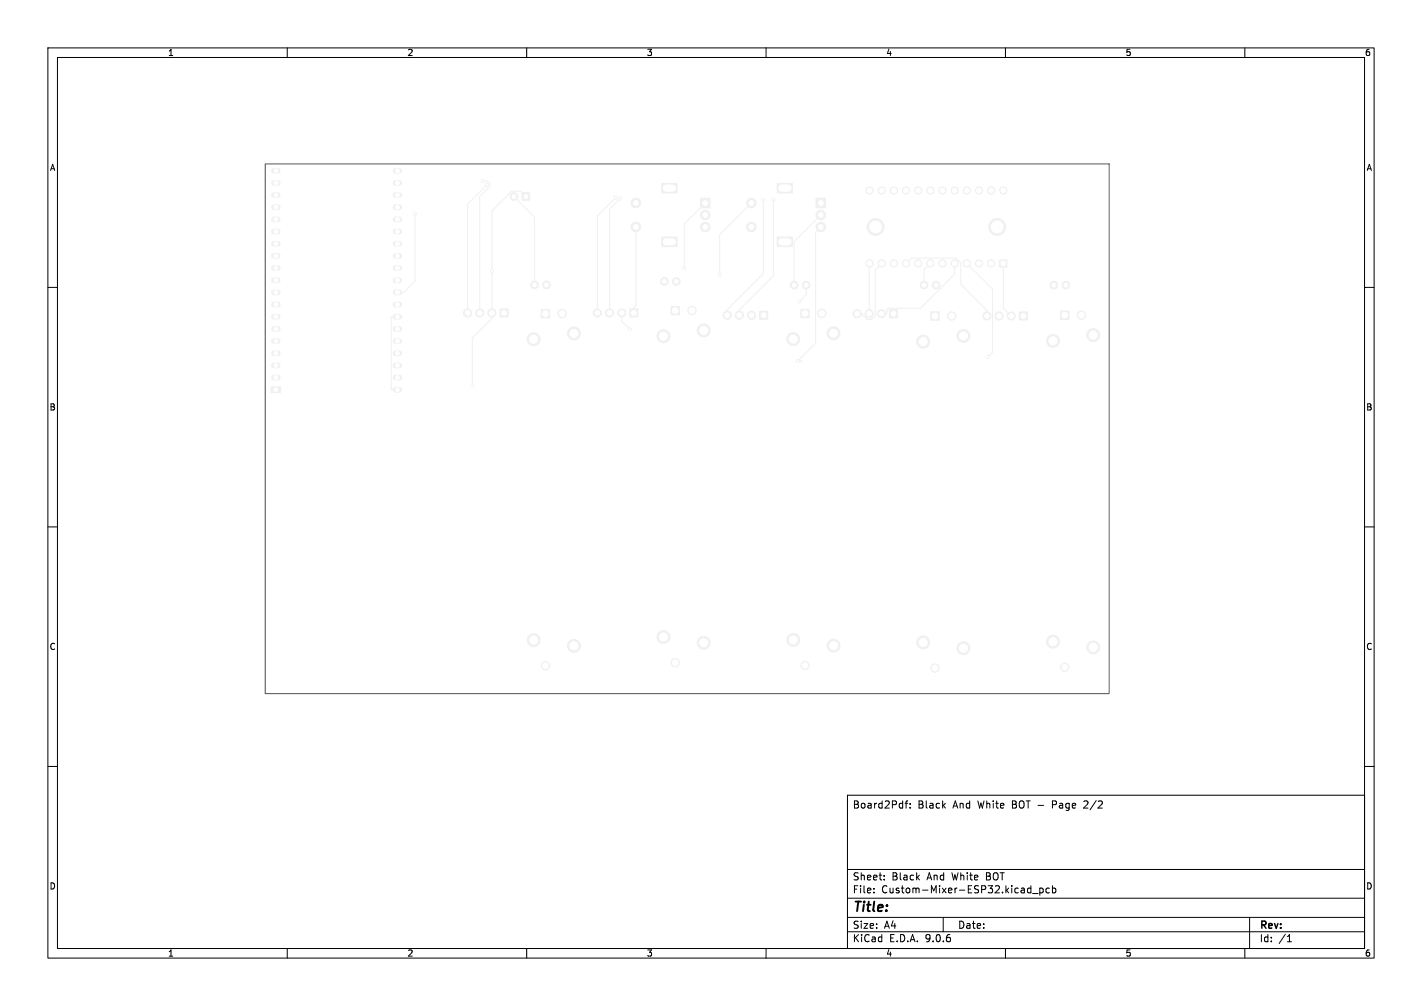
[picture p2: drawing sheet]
<svg xmlns="http://www.w3.org/2000/svg" width="297mm" height="210mm" viewBox="0 0 297 210" stroke-linecap="round" stroke-linejoin="round" font-family="sans-serif">
<g fill="#f0f0f0" stroke="#f0f0f0" stroke-width=".21">
<path d="M208.8 54.2h1.5v1.6h-1.5z"/>
<path d="M194.4 65.1h1.7v1.7h-1.7z"/>
<path d="M167.3 64.6h1.7v1.7h-1.7z"/>
<path d="M104.4 64.5h1.7v1.7h-1.7z"/>
<path d="M131.5 64.5h1.7v1.7h-1.7z"/>
<path d="M140.2 64h1.7v1.7h-1.7z"/>
<path d="M56.6 80.8h2v1.2h-2z"/>
<path d="M221.5 64.9h1.8v1.8h-1.8z"/>
<path d="M113 64.6h1.8v1.7h-1.8z"/>
<path d="M170.4 41.4h2v2h-2z"/>
<path d="M162.3 38.3h3.2v2h-3.2z"/>
<path d="M162.3 49.5h3.2v2h-3.2z"/>
<path d="M109.1 40.3h1.5v1.5h-1.5z"/>
<path d="M146.3 41.4h2v2h-2z"/>
<path d="M138.2 38.3h3.2v2h-3.2z"/>
<path d="M138.2 49.5h3.2v2h-3.2z"/>
<path d="M212.9 65.1h1.7v1.7h-1.7z"/>
<path d="M185.8 64.6h1.7v1.7h-1.7z"/>
<path d="M158.7 65h1.7v1.7h-1.7z"/>
<circle cx="207" cy="55" r=".75"/>
<circle cx="204.5" cy="55" r=".75"/>
<circle cx="201.9" cy="55" r=".75"/>
<circle cx="199.4" cy="55" r=".75"/>
<circle cx="196.9" cy="55" r=".75"/>
<circle cx="194.3" cy="55" r=".75"/>
<circle cx="191.8" cy="55" r=".75"/>
<circle cx="189.2" cy="55" r=".75"/>
<circle cx="186.7" cy="55" r=".75"/>
<circle cx="184.2" cy="55" r=".75"/>
<circle cx="181.6" cy="55" r=".75"/>
<circle cx="181.6" cy="39.8" r=".75"/>
<circle cx="184.2" cy="39.8" r=".75"/>
<circle cx="186.7" cy="39.8" r=".75"/>
<circle cx="189.2" cy="39.8" r=".75"/>
<circle cx="191.8" cy="39.8" r=".75"/>
<circle cx="194.3" cy="39.8" r=".75"/>
<circle cx="196.9" cy="39.8" r=".75"/>
<circle cx="199.4" cy="39.8" r=".75"/>
<circle cx="201.9" cy="39.8" r=".75"/>
<circle cx="204.5" cy="39.8" r=".75"/>
<circle cx="207" cy="39.8" r=".75"/>
<circle cx="209.6" cy="39.8" r=".75"/>
<circle cx="208.3" cy="47.4" r="1.76"/>
<circle cx="182.9" cy="47.4" r="1.76"/>
<circle cx="168.4" cy="59.5" r=".8"/>
<circle cx="165.9" cy="59.5" r=".8"/>
<circle cx="198.8" cy="66" r=".87"/>
<circle cx="195.3" cy="139.5" r=".87"/>
<circle cx="201.2" cy="70.1" r="1.35"/>
<circle cx="192.8" cy="71.3" r="1.35"/>
<circle cx="192.8" cy="134.1" r="1.35"/>
<circle cx="201.2" cy="135.3" r="1.35"/>
<circle cx="171.6" cy="65.4" r=".87"/>
<circle cx="168.1" cy="138.9" r=".87"/>
<circle cx="174.1" cy="69.6" r="1.35"/>
<circle cx="165.7" cy="70.8" r="1.35"/>
<circle cx="165.7" cy="133.6" r="1.35"/>
<circle cx="174.1" cy="134.8" r="1.35"/>
<circle cx="102.7" cy="65.3" r=".85"/>
<circle cx="100.2" cy="65.3" r=".85"/>
<circle cx="97.7" cy="65.3" r=".85"/>
<circle cx="129.9" cy="65.3" r=".85"/>
<circle cx="127.3" cy="65.3" r=".85"/>
<circle cx="124.8" cy="65.3" r=".85"/>
<circle cx="144.5" cy="64.8" r=".87"/>
<circle cx="141" cy="138.3" r=".87"/>
<circle cx="147" cy="69" r="1.35"/>
<circle cx="138.6" cy="70.2" r="1.35"/>
<circle cx="138.6" cy="133" r="1.35"/>
<circle cx="147" cy="134.2" r="1.35"/>
<circle cx="225.9" cy="65.8" r=".87"/>
<circle cx="222.4" cy="139.3" r=".87"/>
<circle cx="228.3" cy="69.9" r="1.35"/>
<circle cx="219.9" cy="71.1" r="1.35"/>
<circle cx="219.9" cy="133.9" r="1.35"/>
<circle cx="228.3" cy="135.1" r="1.35"/>
<circle cx="222.6" cy="59.5" r=".8"/>
<circle cx="220.1" cy="59.5" r=".8"/>
<circle cx="141.3" cy="58.8" r=".8"/>
<circle cx="138.8" cy="58.8" r=".8"/>
<circle cx="195.5" cy="59.5" r=".8"/>
<circle cx="193" cy="59.5" r=".8"/>
<circle cx="117.4" cy="65.5" r=".87"/>
<circle cx="113.9" cy="139" r=".87"/>
<circle cx="119.9" cy="69.6" r="1.35"/>
<circle cx="111.5" cy="70.8" r="1.35"/>
<circle cx="111.5" cy="133.6" r="1.35"/>
<circle cx="119.9" cy="134.8" r="1.35"/>
<circle cx="171.4" cy="47.4" r="1"/>
<circle cx="171.4" cy="44.9" r="1"/>
<circle cx="156.9" cy="47.4" r="1"/>
<circle cx="156.9" cy="42.4" r="1"/>
<circle cx="107.3" cy="41" r=".8"/>
<circle cx="147.3" cy="47.4" r="1"/>
<circle cx="147.3" cy="44.9" r="1"/>
<circle cx="132.8" cy="47.4" r="1"/>
<circle cx="132.8" cy="42.4" r="1"/>
<circle cx="211.2" cy="66" r=".85"/>
<circle cx="208.7" cy="66" r=".85"/>
<circle cx="206.1" cy="66" r=".85"/>
<circle cx="114.1" cy="59.5" r=".8"/>
<circle cx="111.6" cy="59.5" r=".8"/>
<circle cx="184.1" cy="65.5" r=".85"/>
<circle cx="181.5" cy="65.5" r=".85"/>
<circle cx="179" cy="65.5" r=".85"/>
<circle cx="157" cy="65.8" r=".85"/>
<circle cx="154.4" cy="65.8" r=".85"/>
<circle cx="151.9" cy="65.8" r=".85"/>
<circle cx="167" cy="62.9" r=".3"/>
<circle cx="98.7" cy="80.4" r=".3"/>
<circle cx="131.6" cy="68.7" r=".3"/>
<circle cx="102.7" cy="56.6" r=".3"/>
<circle cx="159.4" cy="41.8" r=".3"/>
<circle cx="161.6" cy="41.6" r=".3"/>
<circle cx="128.6" cy="41.3" r=".3"/>
<circle cx="129.5" cy="41.5" r=".3"/>
<circle cx="101.6" cy="38.6" r=".3"/>
<circle cx="100.8" cy="37.8" r=".3"/>
<circle cx="142.9" cy="56" r=".3"/>
<circle cx="86.7" cy="44.6" r=".3"/>
<circle cx="166.6" cy="75.4" r=".3"/>
<circle cx="150.3" cy="57.4" r=".3"/>
<circle cx="206.3" cy="74.5" r=".3"/>
</g>
<g fill="none" stroke="#f0f0f0" stroke-width="1.2">
<path d="M57.2 38.2h.8M57.2 35.6h.8M82.6 38.2h.8M82.6 35.6h.8M57.2 58.5h.8M57.2 56h.8M57.2 53.4h.8M57.2 50.9h.8M57.2 48.3h.8M57.2 45.8h.8M57.2 43.3h.8M57.2 40.7h.8"/>
<path d="M82.6 58.5h.8M82.6 56h.8M82.6 53.4h.8M82.6 50.9h.8M82.6 48.3h.8M82.6 45.8h.8M82.6 43.3h.8M82.6 40.7h.8M57.2 78.8h.8M57.2 76.3h.8M57.2 73.7h.8M57.2 71.2h.8"/>
<path d="M57.2 68.7h.8M57.2 66.1h.8M57.2 63.6h.8M57.2 61h.8M82.6 78.8h.8M82.6 76.3h.8M82.6 73.7h.8M82.6 71.2h.8M82.6 68.7h.8M82.6 66.1h.8M82.6 63.6h.8M82.6 61h.8"/>
<path d="M82.6 81.4h.8"/>
</g>
<g fill="none" stroke="#f0f0f0" stroke-width=".21">
<path d="M100.8 37.8h.9l.6 .5v.7l-2.1 2v24.3M101.6 38.6l-3.9 4v22.7M86.7 44.6v14.1l-2.4 2.3h-1.3M107.3 41l4.3 4.3v14.2M109.8 41l-1.1-1.1h-1.8l-4.2 4.1v22.5l-4 4.1v9.8M128.6 41.3l-3.8 3.8v20.2M129.5 41.5l-2.2 2.1v21.7M132.8 47.4v16.4l-.4 .4v1.1M147.3 42.4l-4.4 4.4v9.2M156.9 42.4l-6.6 6.6v8.4M159.4 41.8v15.3l-7.5 7.6v1.1M161.6 41.6v15.9l-7.2 7.2v1.1"/>
<path d="M168.4 59.5v2.1l-1.4 1.3M171.4 44.9l-5.5 5.5v9.1M171.4 47.4l-1 1.1v23.1l-3.8 3.8h.9M181.6 55l-.1 10.5M184.2 55l-1.4 1.3v9.6l-.8 .8h-.9l-1-.9v-.3h-1.1M189.2 55l1.1-1.1h9.5l.9 .9v4.5l5.4 5.5v1.2M194.3 55l-1.3 1.3v3.2M199.4 55v2.2l-7.1 7.1h-6.7l-.4 .4v.8h-1.1M201.9 55l5.4 5.4v13.2l-1 .9M209.6 55v9.3l1.6 1.7M83 66.1h-1.3v15.3h1.3M129.9 65.3v1.7l1.7 1.7"/>
</g>
<g fill="#fff" stroke="#fff" stroke-width=".21">
<circle cx="167" cy="62.9" r=".15"/>
<circle cx="98.7" cy="80.4" r=".15"/>
<circle cx="131.6" cy="68.7" r=".15"/>
<circle cx="102.7" cy="56.6" r=".15"/>
<circle cx="159.4" cy="41.8" r=".15"/>
<circle cx="161.6" cy="41.6" r=".15"/>
<circle cx="128.6" cy="41.3" r=".15"/>
<circle cx="129.5" cy="41.5" r=".15"/>
<circle cx="101.6" cy="38.6" r=".15"/>
<circle cx="100.8" cy="37.8" r=".15"/>
<circle cx="142.9" cy="56" r=".15"/>
<circle cx="86.7" cy="44.6" r=".15"/>
<circle cx="166.6" cy="75.4" r=".15"/>
<circle cx="150.3" cy="57.4" r=".15"/>
<circle cx="206.3" cy="74.5" r=".15"/>
<circle cx="209.6" cy="55" r=".5"/>
<circle cx="207" cy="55" r=".5"/>
<circle cx="204.5" cy="55" r=".5"/>
<circle cx="201.9" cy="55" r=".5"/>
<circle cx="199.4" cy="55" r=".5"/>
<circle cx="196.9" cy="55" r=".5"/>
<circle cx="194.3" cy="55" r=".5"/>
<circle cx="191.8" cy="55" r=".5"/>
<circle cx="189.2" cy="55" r=".5"/>
<circle cx="186.7" cy="55" r=".5"/>
<circle cx="184.2" cy="55" r=".5"/>
<circle cx="181.6" cy="55" r=".5"/>
<circle cx="181.6" cy="39.8" r=".5"/>
<circle cx="184.2" cy="39.8" r=".5"/>
<circle cx="186.7" cy="39.8" r=".5"/>
<circle cx="189.2" cy="39.8" r=".5"/>
<circle cx="191.8" cy="39.8" r=".5"/>
<circle cx="194.3" cy="39.8" r=".5"/>
<circle cx="196.9" cy="39.8" r=".5"/>
<circle cx="199.4" cy="39.8" r=".5"/>
<circle cx="201.9" cy="39.8" r=".5"/>
<circle cx="204.5" cy="39.8" r=".5"/>
<circle cx="207" cy="39.8" r=".5"/>
<circle cx="209.6" cy="39.8" r=".5"/>
<circle cx="208.3" cy="47.4" r="1.25"/>
<circle cx="182.9" cy="47.4" r="1.25"/>
<circle cx="168.4" cy="59.5" r=".4"/>
<circle cx="165.9" cy="59.5" r=".4"/>
<circle cx="195.3" cy="66" r=".6"/>
<circle cx="198.8" cy="66" r=".6"/>
<circle cx="195.3" cy="139.5" r=".6"/>
<circle cx="201.2" cy="70.1" r=".85"/>
<circle cx="192.8" cy="71.3" r=".85"/>
<circle cx="192.8" cy="134.1" r=".85"/>
<circle cx="201.2" cy="135.3" r=".85"/>
<circle cx="168.1" cy="65.4" r=".6"/>
<circle cx="171.6" cy="65.4" r=".6"/>
<circle cx="168.1" cy="138.9" r=".6"/>
<circle cx="174.1" cy="69.6" r=".85"/>
<circle cx="165.7" cy="70.8" r=".85"/>
<circle cx="165.7" cy="133.6" r=".85"/>
<circle cx="174.1" cy="134.8" r=".85"/>
<circle cx="105.3" cy="65.3" r=".5"/>
<circle cx="102.7" cy="65.3" r=".5"/>
<circle cx="100.2" cy="65.3" r=".5"/>
<circle cx="97.7" cy="65.3" r=".5"/>
<circle cx="132.4" cy="65.3" r=".5"/>
<circle cx="129.9" cy="65.3" r=".5"/>
<circle cx="127.3" cy="65.3" r=".5"/>
<circle cx="124.8" cy="65.3" r=".5"/>
<circle cx="141" cy="64.8" r=".6"/>
<circle cx="144.5" cy="64.8" r=".6"/>
<circle cx="141" cy="138.3" r=".6"/>
<circle cx="147" cy="69" r=".85"/>
<circle cx="138.6" cy="70.2" r=".85"/>
<circle cx="138.6" cy="133" r=".85"/>
<circle cx="147" cy="134.2" r=".85"/>
<circle cx="57.6" cy="81.4" r=".4"/>
<circle cx="57.6" cy="78.8" r=".4"/>
<circle cx="57.6" cy="76.3" r=".4"/>
<circle cx="57.6" cy="73.7" r=".4"/>
<circle cx="57.6" cy="71.2" r=".4"/>
<circle cx="57.6" cy="68.7" r=".4"/>
<circle cx="57.6" cy="66.1" r=".4"/>
<circle cx="57.6" cy="63.6" r=".4"/>
<circle cx="57.6" cy="61" r=".4"/>
<circle cx="57.6" cy="58.5" r=".4"/>
<circle cx="57.6" cy="56" r=".4"/>
<circle cx="57.6" cy="53.4" r=".4"/>
<circle cx="57.6" cy="50.9" r=".4"/>
<circle cx="57.6" cy="48.3" r=".4"/>
<circle cx="57.6" cy="45.8" r=".4"/>
<circle cx="57.6" cy="43.3" r=".4"/>
<circle cx="57.6" cy="40.7" r=".4"/>
<circle cx="57.6" cy="38.2" r=".4"/>
<circle cx="57.6" cy="35.6" r=".4"/>
<circle cx="83" cy="35.6" r=".4"/>
<circle cx="83" cy="38.2" r=".4"/>
<circle cx="83" cy="40.7" r=".4"/>
<circle cx="83" cy="43.3" r=".4"/>
<circle cx="83" cy="45.8" r=".4"/>
<circle cx="83" cy="48.3" r=".4"/>
<circle cx="83" cy="50.9" r=".4"/>
<circle cx="83" cy="53.4" r=".4"/>
<circle cx="83" cy="56" r=".4"/>
<circle cx="83" cy="58.5" r=".4"/>
<circle cx="83" cy="61" r=".4"/>
<circle cx="83" cy="63.6" r=".4"/>
<circle cx="83" cy="66.1" r=".4"/>
<circle cx="83" cy="68.7" r=".4"/>
<circle cx="83" cy="71.2" r=".4"/>
<circle cx="83" cy="73.7" r=".4"/>
<circle cx="83" cy="76.3" r=".4"/>
<circle cx="83" cy="78.8" r=".4"/>
<circle cx="83" cy="81.4" r=".4"/>
<circle cx="222.4" cy="65.8" r=".6"/>
<circle cx="225.9" cy="65.8" r=".6"/>
<circle cx="222.4" cy="139.3" r=".6"/>
<circle cx="228.3" cy="69.9" r=".85"/>
<circle cx="219.9" cy="71.1" r=".85"/>
<circle cx="219.9" cy="133.9" r=".85"/>
<circle cx="228.3" cy="135.1" r=".85"/>
<circle cx="222.6" cy="59.5" r=".4"/>
<circle cx="220.1" cy="59.5" r=".4"/>
<circle cx="141.3" cy="58.8" r=".4"/>
<circle cx="138.8" cy="58.8" r=".4"/>
<circle cx="195.5" cy="59.5" r=".4"/>
<circle cx="193" cy="59.5" r=".4"/>
<circle cx="113.9" cy="65.5" r=".6"/>
<circle cx="117.4" cy="65.5" r=".6"/>
<circle cx="113.9" cy="139" r=".6"/>
<circle cx="119.9" cy="69.6" r=".85"/>
<circle cx="111.5" cy="70.8" r=".85"/>
<circle cx="111.5" cy="133.6" r=".85"/>
<circle cx="119.9" cy="134.8" r=".85"/>
<circle cx="171.4" cy="42.4" r=".5"/>
<circle cx="171.4" cy="47.4" r=".5"/>
<circle cx="171.4" cy="44.9" r=".5"/>
<circle cx="156.9" cy="47.4" r=".5"/>
<circle cx="156.9" cy="42.4" r=".5"/>
<circle cx="109.8" cy="41" r=".4"/>
<circle cx="107.3" cy="41" r=".4"/>
<circle cx="147.3" cy="42.4" r=".5"/>
<circle cx="147.3" cy="47.4" r=".5"/>
<circle cx="147.3" cy="44.9" r=".5"/>
<circle cx="132.8" cy="47.4" r=".5"/>
<circle cx="132.8" cy="42.4" r=".5"/>
<circle cx="213.8" cy="66" r=".5"/>
<circle cx="211.2" cy="66" r=".5"/>
<circle cx="208.7" cy="66" r=".5"/>
<circle cx="206.1" cy="66" r=".5"/>
<circle cx="114.1" cy="59.5" r=".4"/>
<circle cx="111.6" cy="59.5" r=".4"/>
<circle cx="186.6" cy="65.5" r=".5"/>
<circle cx="184.1" cy="65.5" r=".5"/>
<circle cx="181.5" cy="65.5" r=".5"/>
<circle cx="179" cy="65.5" r=".5"/>
<circle cx="159.5" cy="65.8" r=".5"/>
<circle cx="157" cy="65.8" r=".5"/>
<circle cx="154.4" cy="65.8" r=".5"/>
<circle cx="151.9" cy="65.8" r=".5"/>
</g>
<path d="M139.2 39.3h1.3M163.3 39.3h1.3M139.2 50.5h1.3M163.3 50.5h1.3" fill="none" stroke="#fff" stroke-width="1.5"/>
<g fill="none" stroke="#000" stroke-width=".21">
<path d="M10 10h277v190h-277zM12 12h273v186h-273zM60 10v2M110 10v2M160 10v2M210 10v2M260 10v2M10 60h2M285 60h2M10 110h2M285 110h2M10 160h2"/>
<path d="M177 166h108v32h-108zM189 167.7h.6M189.6 167.2l-.4 .2v1.3M190.1 168.6v.1M190.1 167.8v.1M227.2 167.8l-.9 .9h.9M285 160h2M60 198v2M110 198v2M160 198v2M177 194.5h108M177 191.5h108"/>
<path d="M177 187.5h108M177 181.5h108M182.5 186.3v.1M182.5 185.5v.1M184.7 183.6v.1M184.7 182.8v.1M197 191.5v3M210 198v2M214.9 185.4l.4 .1M215.3 184.9v1.5M215.3 186.3l-.4 .1M215.7 186.5h1.1"/>
<path d="M217.2 185.5l.4-.1 .3 .3-.2 .6h-.5M217.2 185.4v1.5M219.2 185.5l-.5-.1-.2 .3 .1 .6h.6M219.8 185.5l.4-.1 .3 .3-.1 .6h-.6M219.8 184.9v1.5M260 198v2M261 191.5v6.5M268.9 196.6h.8M269 195.5l.3-.4v1.5"/>
</g>
<path d="M55.4 34.2h176.3v110.6h-176.3z" fill="none" stroke="#575757" stroke-width=".21"/>
<text font-size="2.8" x="178" y="190.9">Title:</text>
<g font-size="2.1">
<text x="178" y="169">Board2Pdf:</text>
<text x="191.7" y="169">Black</text>
<text x="199.1" y="169">And</text>
<text x="204.4" y="169">White</text>
<text x="211.6" y="169">BOT -</text>
<text x="220.3" y="169">Page</text>
<text x="227.1" y="169">2/2</text>
<text x="178" y="184">Sheet:</text>
<text x="186.2" y="184">Black</text>
<text x="193.7" y="184">And</text>
<text x="199" y="184">White</text>
<text x="206.2" y="184">BOT</text>
<text x="178" y="186.7">File:</text>
<text x="184.1" y="186.7">Custom-Mixer-ESP32.kicad_pcb</text>
<text x="178" y="196.9">KiCad</text>
<text x="178" y="194.1">Size:</text>
<text x="184.7" y="194.1">A4</text>
<text x="185.7" y="196.9">E.D.A.</text>
<text x="193.3" y="196.9">9.0.6</text>
<text x="200" y="194.1">Date:</text>
<text x="263" y="194.3">Rev:</text>
<text x="263" y="196.9">Id:</text>
<text x="267.1" y="196.9">/1</text>
</g>
<g font-size="1.8">
<text x="35" y="11.9">1</text>
<text x="85" y="11.9">2</text>
<text x="135" y="11.9">3</text>
<text x="185" y="11.9">4</text>
<text x="235" y="11.9">5</text>
<text x="285" y="11.9">6</text>
<text x="10.3" y="35.9">A</text>
<text x="285.4" y="35.9">A</text>
<text x="10.3" y="85.9">B</text>
<text x="285.3" y="85.9">B</text>
<text x="10.3" y="135.9">C</text>
<text x="285.3" y="135.9">C</text>
<text x="10.3" y="185.9">D</text>
<text x="285.3" y="185.9">D</text>
<text x="35" y="199.9">1</text>
<text x="85" y="199.9">2</text>
<text x="135" y="199.9">3</text>
<text x="185" y="199.9">4</text>
<text x="235" y="199.9">5</text>
<text x="285" y="199.9">6</text>
</g>
</svg>
